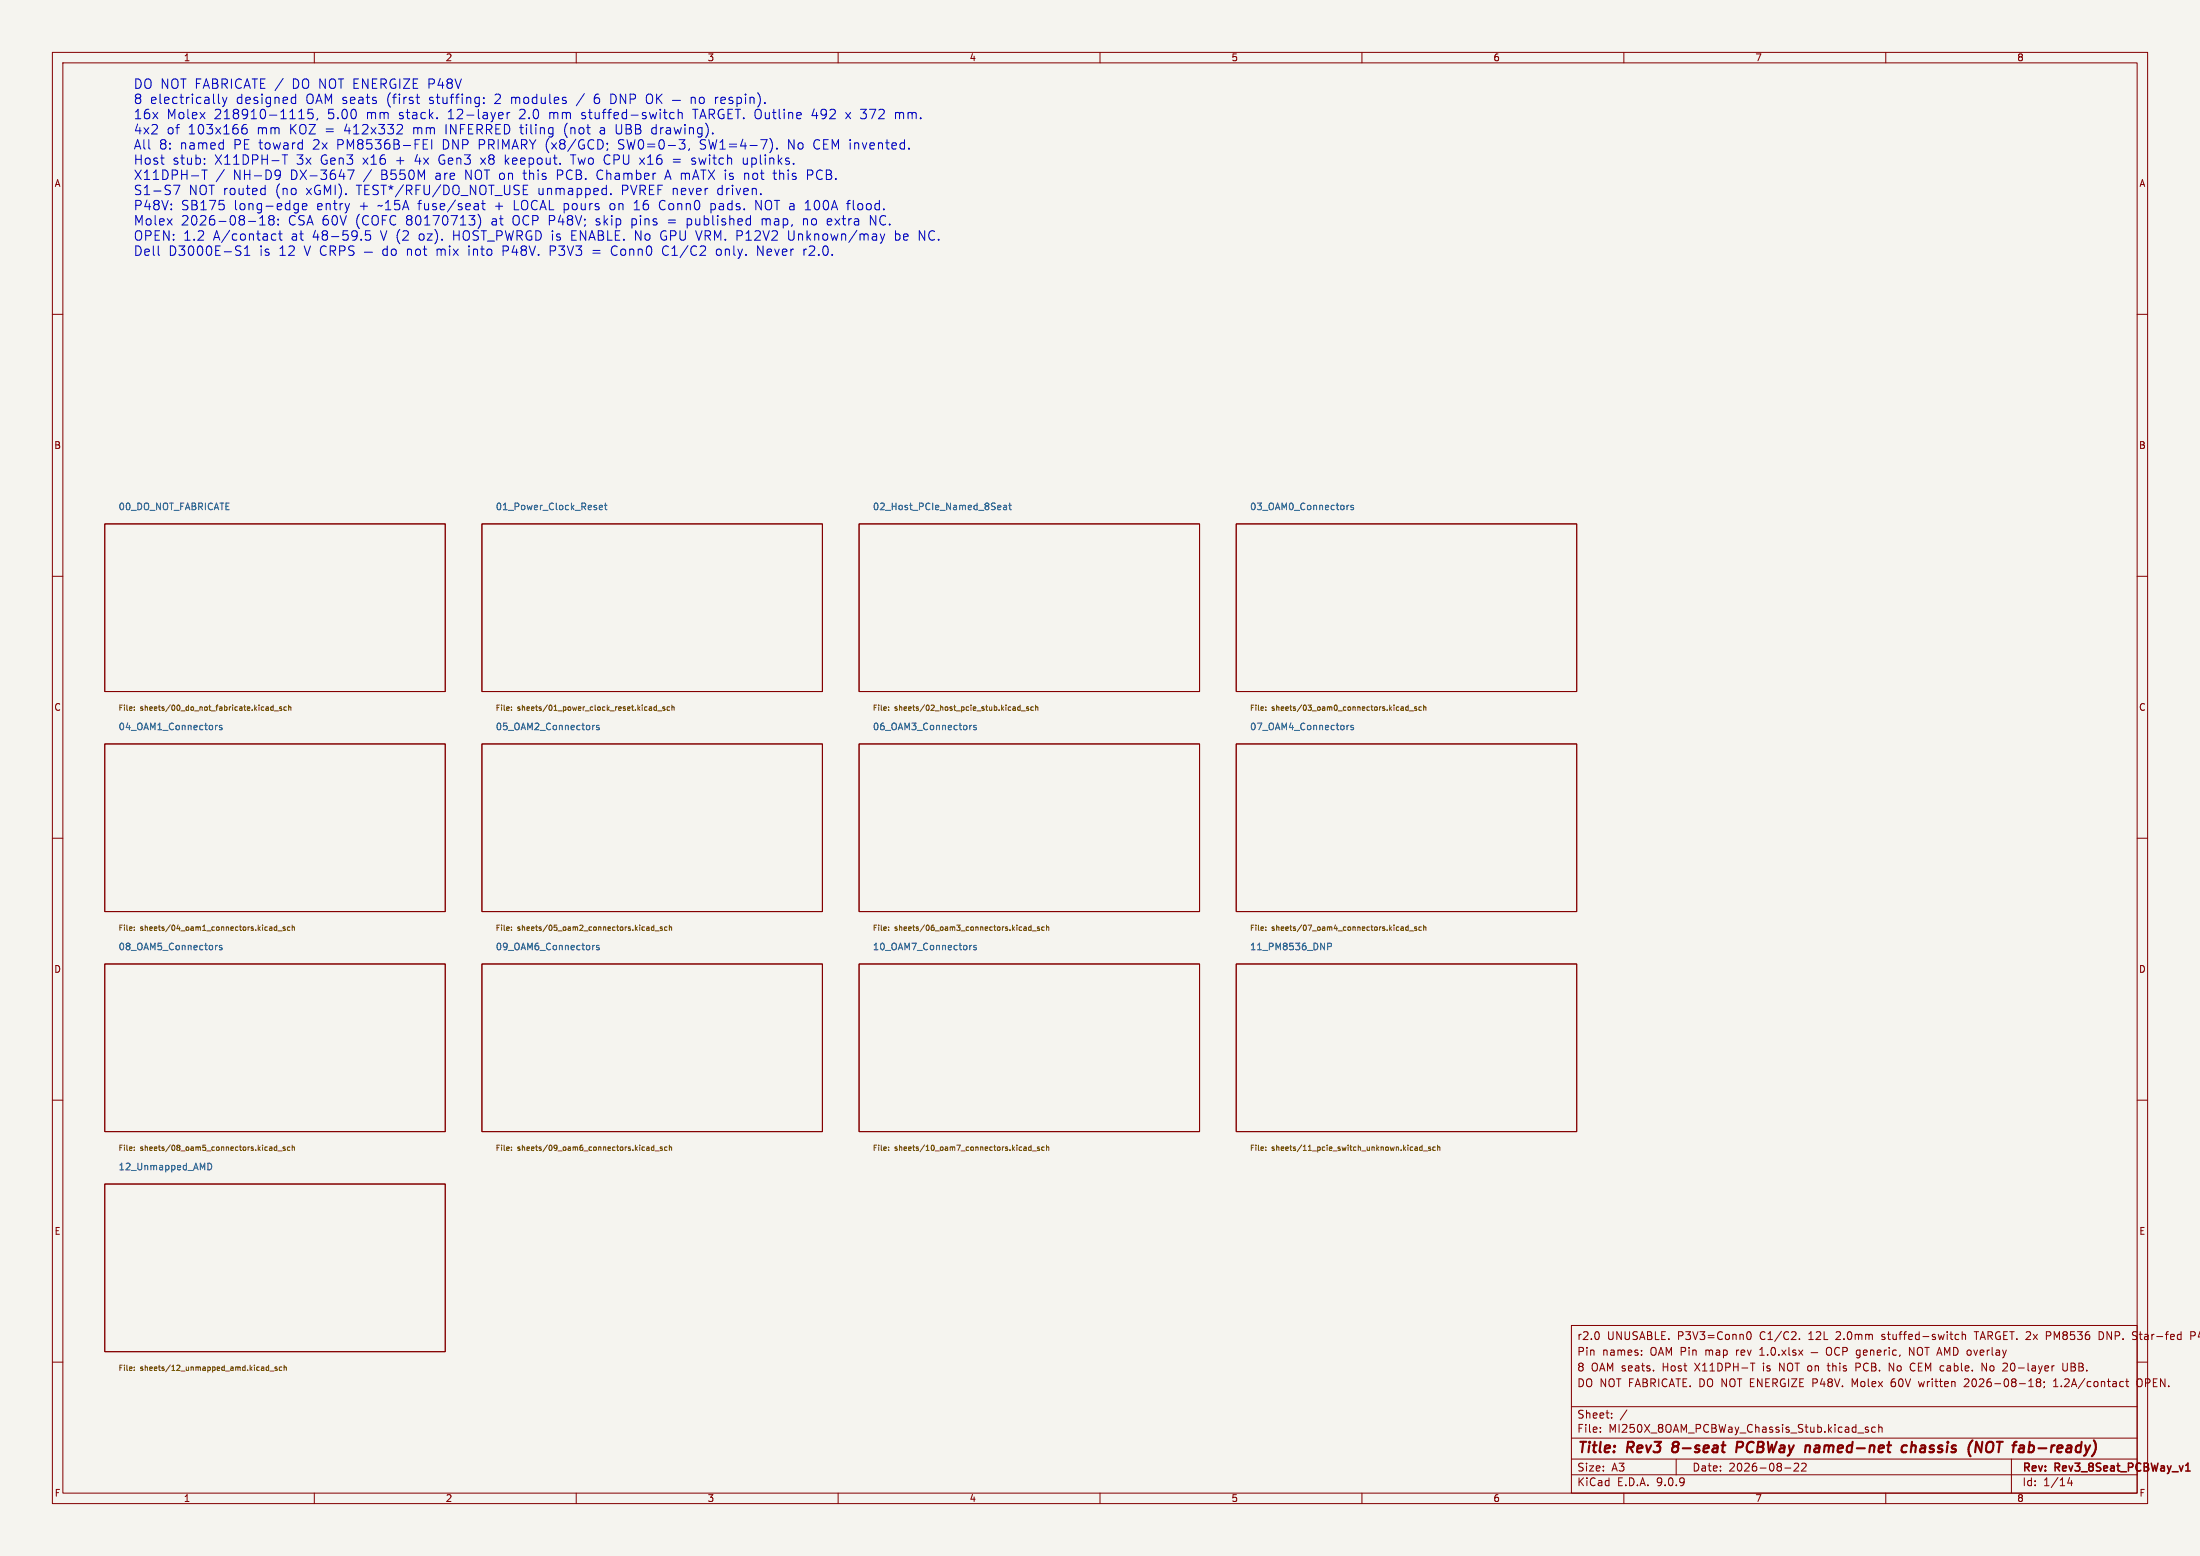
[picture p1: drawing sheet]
<svg xmlns="http://www.w3.org/2000/svg" width="420mm" height="297mm" viewBox="0 0 420 297" stroke-linecap="round" stroke-linejoin="round" font-family="sans-serif">
<path d="M0 0h420v297h-420z" fill="#f5f4ef" stroke="#f5f4ef" stroke-width=".19"/>
<g fill="none" stroke="#840000" stroke-width=".19">
<path d="M10 10h400v277h-400zM12 12h396v273h-396zM60 10v2M110 10v2M160 10v2M210 10v2M260 10v2M310 10v2M360 10v2M10 60h2M408 60h2M10 110h2"/>
<path d="M20 100h65v32h-65zM92 100h65v32h-65zM164 100h65v32h-65zM236 100h65v32h-65zM408 110h2M10 160h2M20 142h65v32h-65zM92 142h65v32h-65zM164 142h65v32h-65zM236 142h65v32h-65zM408 160h2M20 184h65v32h-65z"/>
<path d="M92 184h65v32h-65zM164 184h65v32h-65zM236 184h65v32h-65zM10 210h2M408 210h2M20 226h65v32h-65zM300 253h108v32h-108zM305.2 254.5v.9M313.4 258.5v.2M313.4 257.8v.1M333.6 254.3l.2-.1a.8 .8 0 0 1 .5 .7 .8 .8 0 0 1-.5 .8l-.2-.2-.2-.4zM335.9 258.7h.9"/>
<path d="M336.1 257.5l-.2 .1M343.5 255.5v.2M345.7 258.2h1.3M348.9 257.3a.5 .5 0 0 1 .5-.1 .5 .5 0 0 1 .3 .5v.5a.5 .5 0 0 1-.5 .5 .5 .5 0 0 1-.5-.5v-.5zM351.2 257.3a.6 .6 0 0 0-.8 0 .6 .6 0 0 0-.2 .7 .56 .56 0 0 0 .3 .6 .56 .56 0 0 0 .7-.1M351.8 258l.7-.1 .2-.2-.1-.4-.2-.1h-.6v1.5M355.1 257.8l-.4-.1-.3 .3 .1 .6h.6M355.1 257.7v1.2l-.3 .3-.4-.1M355.7 258.2l.7-.2v-.2l-.5-.1-.2 .2 .1 .7h.6M357.1 257.8l.2-.1 .4 .1v.9M357.1 257.7v1M358.4 258.2l.7-.2-.1-.2-.4-.1-.2 .2v.7h.6"/>
<path d="M359.7 257.7v1M360.2 257.7l-.3 .1-.2 .2M360.7 257.2v.1M360.7 257.7v1M362 257.8l-.4-.1-.3 .3 .1 .6h.6M362.7 258.6l-.1 .3M364.5 258.7v-1.5l.9 1.5M373.9 254.8l-.4-.1-.3 .3 .2 .6h.5M374.6 254.8l.2-.1 .4 .1v.9M374.6 254.2v1.5M376.9 254.2h.8M390.7 255h.5"/>
<path d="M391.2 254.2h-.5v1.5M401.3 254.3l-.6-.1v1.5l.6-.1M407.4 254.2l.5 .1M407.4 254.9l.5 .2M407.9 255.5l-.6 .2M418.2 255l.7-.1 .2-.2-.1-.4-.2-.1h-.6v1.5M10 260h2M300 278.5h108M300 274.5h108M300 268.5h108M305.5 273.2v.2M305.5 272.5v.1"/>
<path d="M307.7 270.5v.2M307.7 269.8v.1M310.6 269.1l-1.3 1.9M315.7 261.5v.2M320 278.5v3M334.2 260.2h.8M343.3 279.4v.5l-.9 .9h1M344.7 279.4v.5l-.8 .9h.9M348.8 260.7h.6M349 260.2v1.3l.2 .2M354.1 264.3l-.5-1.1v1.5M354.3 261h.6"/>
<path d="M354.7 273.5h1.1M354.9 260.2h-.6v1.5M356.7 272.5l-.4-.1-.2 .2 .1 .2 .5 .2v.3h-.6M358 272.5l-.4-.1-.3 .3 .1 .6h.6M358.7 272.5l.2-.1 .3 .1 .1 .9M358.7 271.9v1.5M360.7 260.2l.8 1.5M361.3 263.3a1.01 1.01 0 0 0 0 1.4M361.3 263.8l-.3 .2M364.9 260.3h.6M364.9 261.6h.6M366.2 263.7l.3 1 .3-.7"/>
<path d="M375.6 263.2l-.6 .1M375.8 263.8l-.9 .9h1M379.2 260.2v1.5l-.8-1.5v1.5M384 278.5v6.5M387.3 264.7h.9M389 263.8l-.3-.3 .3-.3 .4 .1 .2 .2-.3 .3M389 263.8l-.3 .3v.3l.3 .3 .4-.1 .2-.2-.1-.4-.2-.2M389 263.8h.3M390.2 263.8v.1M390.3 264.6l-.1 .3M392 264.7h.9M392 263.6l.4-.4v1.5"/>
<path d="M393.8 260.2v1.2l.3 .3 .4-.1 .2-.2v-1.2M405.8 263.7h.6M406 263.2v1.3l.4 .2M408 260h2M408.9 263.4a.5 .5 0 0 0-.6-.2 .5 .5 0 0 0-.4 .5v.5a.5 .5 0 0 0 .4 .5 .5 .5 0 0 0 .6-.2M60 285v2M110 285v2M160 285v2M210 285v2M260 285v2M300 281.5h108M310 285v2"/>
<path d="M340.7 280.2h1.2M360 285v2M395.1 282l-.4 1.1h1M395.4 282.6v1"/>
</g>
<path d="M417.3 280.8h.8" fill="none" stroke="#840000" stroke-width=".3"/>
<path d="M319.4 276.3l-.2 .5 .1 .3M328.6 275.9h.8M332.4 275.2h-.7l-.3 2M332.5 276.2l-1 .1M364.1 276a.66 .66 0 0 0-1 .3l-.1 .5 .2 .3h.7M365 275.2l-.2 2M365.7 276a.57 .57 0 0 0-.8 .1M377.3 275.2l.9 2 .2-2M387.6 275.9l.6 .1 .1 .3-.1 .5-.4 .4" fill="none" stroke="#840000" stroke-width=".4"/>
<g fill="none" stroke="#725600" stroke-width=".19">
<path d="M25.6 135.5v.1M25.6 135v.1M52.2 134.6v1M52.2 135l-.3-.1-.2 .2 .1 .4h.4M52.4 135.7h.8M53.7 135l-.2-.1-.1 .2v.1l.3 .1v.2h-.3M54.7 135l-.3-.1-.2 .2 .1 .4h.4M55.1 135h.4v.6M55.1 134.6v1M97.6 135.5v.1M97.6 135v.1M125.3 135l-.3-.1-.2 .2 .1 .4h.4"/>
<path d="M125.3 134.6v1M125.6 135.7h.7M126.9 135l-.2-.1-.2 .2 .1 .1 .3 .1v.2h-.4M127.8 135l-.3-.1-.2 .2 .1 .4h.4M128.3 135h.4v.6M128.3 134.6v1M169.6 135.5v.1M169.6 135v.1M194.3 135.5h.4M194.7 135h-.4M194.7 134.6v1M195 135.7h.8"/>
<path d="M196.3 135l-.2-.1-.1 .2v.1l.3 .1v.2h-.3M197.3 135l-.3-.1-.2 .2 .1 .4h.4M197.7 135h.4v.6M197.7 134.6v1M241.6 135.5v.1M241.6 135v.1M268.8 135l-.3-.1-.2 .2 .1 .4h.4M268.8 134.6v1M269.1 135.7h.7M270.4 135l-.2-.1-.2 .2 .1 .1 .3 .1v.2h-.4M271.3 135l-.2-.1-.2 .2 .1 .4h.3M271.8 135h.4v.6"/>
<path d="M271.8 134.6v1M25.6 177v.1M25.6 177.5v.1M52.8 176.6v1M52.8 177l-.3-.1-.2 .2 .1 .4h.4M53.1 177.7h.7M54.4 177l-.2-.1-.2 .2 .1 .1 .3 .1v.2h-.4M55.3 177l-.2-.1-.2 .2 .1 .4h.3M55.8 177h.4v.6M55.8 176.6v1M97.6 177v.1M97.6 177.5v.1"/>
<path d="M124.8 176.6v1M124.8 177l-.3-.1-.2 .2 .1 .4h.4M125.1 177.7h.7M126.4 177l-.2-.1-.2 .2 .1 .1 .3 .1v.2h-.4M127.3 177l-.2-.1-.2 .2 .1 .4h.3M127.8 177h.4v.6M127.8 176.6v1M169.6 177v.1M169.6 177.5v.1M196.8 177l-.3-.1-.2 .2 .1 .4h.4M196.8 176.6v1M197.1 177.7h.7"/>
<path d="M198.4 177l-.2-.1-.2 .2 .1 .1 .3 .1v.2h-.4M199.3 177l-.2-.1-.2 .2 .1 .4h.3M199.8 177h.4v.6M199.8 176.6v1M241.6 177v.1M241.6 177.5v.1M268.8 177l-.3-.1-.2 .2 .1 .4h.4M268.8 176.6v1M269.1 177.7h.7M270.4 177l-.2-.1-.2 .2 .1 .1 .3 .1v.2h-.4M271.3 177l-.2-.1-.2 .2 .1 .4h.3M271.8 177h.4v.6"/>
<path d="M271.8 176.6v1M25.6 219v.1M25.6 219.5v.1M52.8 218.6v1M52.8 219l-.3-.1-.2 .2 .1 .4h.4M53.1 219.7h.7M54.4 219l-.2-.1-.2 .2 .1 .1 .3 .1v.2h-.4M55.3 219l-.2-.1-.2 .2 .1 .4h.3M55.8 218.6v1M55.8 219h.4v.6M97.6 219v.1M97.6 219.5v.1"/>
<path d="M124.8 218.6v1M124.8 219l-.3-.1-.2 .2 .1 .4h.4M125.1 219.7h.7M126.4 219l-.2-.1-.2 .2 .1 .1 .3 .1v.2h-.4M127.3 219l-.2-.1-.2 .2 .1 .4h.3M127.8 218.6v1M127.8 219h.4v.6M169.6 219v.1M169.6 219.5v.1M196.8 219l-.3-.1-.2 .2 .1 .4h.4M196.8 218.6v1M197.1 219.7h.7"/>
<path d="M198.4 219l-.2-.1-.2 .2 .1 .1 .3 .1v.2h-.4M199.3 219l-.2-.1-.2 .2 .1 .4h.3M199.8 219h.4v.6M199.8 218.6v1M241.6 219v.1M241.6 219.5v.1M271.5 219l-.3-.1-.2 .2 .1 .4h.4M271.5 218.6v1M271.7 219.7h.8M273.1 219l-.3-.1-.1 .2v.1l.4 .1v.2h-.4M274 219l-.3-.1-.2 .2 .1 .4h.4M274.4 219h.4l.1 .6"/>
<path d="M274.4 218.6v1M25.6 261v.1M25.6 261.5v.1M51 260.9l.3 .1M51.3 260.6v1M51.3 261.5l-.3 .1M51.5 261.7h.8M52.9 261l-.3-.1-.1 .2v.1l.4 .1v.2h-.4M53.8 261l-.3-.1-.2 .2 .1 .4h.4M54.2 261h.4l.1 .6M54.2 260.6v1"/>
</g>
<g fill="none" stroke="#006464" stroke-width=".19">
<path d="M114.4 96.9l.6-.1v-.3l-.4-.1-.2 .2 .1 .6h.5M115.4 96.4h.5M115.6 96v1.1l.3 .2M190.9 96.4l.2 .4-.6 .1M191 97.2l-.1 .1M191.6 96.5h.5l.1 .8M192.2 96.8h-.5l-.1 .2 .1 .3 .5-.1M192.6 96.4h.5M192.8 96v1.1l.3 .2M257.1 96.4v.9M257.5 96.4l-.4 .3M258.4 96.5l-.3-.1-.2 .2v.2l.5 .1v.3h-.5"/>
<path d="M41.1 138.4v.9M41.5 138.4l-.4 .3M42.4 138.5l-.3-.1-.2 .2v.2l.5 .1v.3h-.5M113.1 138.4v.9M113.5 138.4l-.4 .3M114.4 138.5l-.3-.1-.2 .2v.2l.5 .1v.3h-.5M185.1 138.4v.9M185.5 138.4l-.4 .3M186.4 138.5l-.3-.1-.2 .2v.2l.5 .1v.3h-.5M257.1 138.4v.9M257.5 138.4l-.4 .3M258.4 138.5l-.3-.1-.2 .2v.2l.5 .1v.3h-.5"/>
<path d="M41.1 180.4v.9M41.5 180.4l-.4 .3M42.4 180.5l-.3-.1-.2 .2v.2l.5 .1v.3h-.5M113.1 180.4v.9M113.5 180.4l-.4 .3M114.4 180.5l-.3-.1-.2 .2v.2l.5 .1v.3h-.5M185.1 180.4v.9M185.5 180.4l-.4 .3M186.4 180.5l-.3-.1-.2 .2v.2l.5 .1v.3h-.5M253.5 180.7l.6-.1 .1-.2-.1-.3-.6-.1v1.3M39.7 222a.64 .64 0 0 1 .7 .7 .64 .64 0 0 1-.7 .6z"/>
</g>
<g fill="none" stroke="#0000c2" stroke-width=".19">
<path d="M41.7 18v1.5l.3 .3M42.5 18.6l.4 1.2M42.9 19.8l-.2 .4-.2 .2M43.3 18.6l-.4 1.2M55.9 18.6l.5 .1M56.4 18v1.8M56.4 19.7l-.5 .1M79.4 18.6h.7M79.7 18v1.5l.1 .2 .3 .1M92.4 19.6v.2M92.4 18.7v.1M116.6 18a.91 .91 0 0 1 1.1 .9 .91 .91 0 0 1-1.1 .9z"/>
<path d="M119.4 18v1.8l-1-1.8v1.8M120.3 18.9l.9-.1 .1-.2-.1-.5-.2-.1h-.7v1.8M123.5 18.2a.6 .6 0 0 1 .7-.2 .6 .6 0 0 1 .4 .6v.6a.6 .6 0 0 1-.6 .6 .6 .6 0 0 1-.6-.6zM125.4 18v1.8M125.6 18.7l.8 1.1M126.4 18l-1 1M128.4 19.2h1.5M132 18.7l.2-.1 .4 .1 .1 1.1M132 18.6v1.2M133.7 18.7l.4-.1 .3 .3v.5l-.3 .4-.4-.1-.2-.3v-.5zM136.6 18.6v1.2M136.9 18.6l-.3 .3"/>
<path d="M34.3 35.4l-.7 1.8M38.5 32.5h1.1M39 31.2v.2M39 30.2v.2M39 32.5v1.8M42.7 39.1v.8M42.8 32.4l-1.5 2.3M46.2 24.6l.6-.2 .4 .4v.4l-.2 .3-.5 .1-.3-.2M50.1 36h.5M50.6 35.4v1.8M50.6 37.1l-.5 .1M53.4 32.5v.1a1.19 1.19 0 0 1-.4 1.7h-.3"/>
<path d="M53.5 33.2l-.3 .4h-.4M54.4 29.6v1.8M56.8 38.9h.2M57 38.9v1.4l-.4 .4M57 40l-.6 .1M57 22.7h1.1M57 21.4l.6-.5v1.8M58 38.9l-.3 .2v.7l.3 .3 .5-.1M58.3 38.9h.2l.1 .4-.9 .2M58.8 20.9v.8l.2-.2 .6 .1 .2 .3v.4l-.4 .4h-.4l-.2-.2M60.6 22.6l-.1 .3M67.6 32.5l-.8 1.8"/>
<path d="M76.8 23.9v.6l-1.1 1.1h1.1M80.8 27.5h.6M80.8 28.5h.8M82.4 26.7v1.8M83.4 22.5v.2M90.7 38.9h.4l.2 .2v1M91.3 40l-.6 .1M91.3 39.3l-.6 .1M91.9 38.9h.7M92.2 38.3v1.5l.1 .2 .3 .1M95.4 21.5h.6v.4l-.8 .2M96 22.6l-.6 .1"/>
<path d="M96.8 21.5v1.2M97.3 21.5h-.3l-.2 .3M99.9 35.4v1.8h.9M99.9 36.2h.6M115.9 27.3v.2M116 28.4l-.2 .3M116.6 37v.2M121.2 38.7l-.1 .1M124.5 24.5v.9M127.5 32.5l-.6 1.8M128.5 30.4h1.4M128.5 30.9h1.4"/>
<path d="M128.7 21.5h-.5l-.4 .3v.5l.2 .3h.7M129.5 21.6l.2-.1h.5v1.2M129.5 20.9v1.8M130.4 27.3l.4 .4v.4l-.4 .4M131.6 28.4l-.2 .3M132 31.3l.6 .1M132.3 30.2l-.3 .2 .3 .4M135.7 38.9v1.8M135.7 40l.2 .1M135.9 38.9h-.2M141.9 30.2v.9l.1 .2 .4 .1M142.2 33.1v1.2"/>
<path d="M142.4 33.1l-.2 .1M147 26.4a2.09 2.09 0 0 1 0 2.7M147.8 32.5v1.5l.3 .3M148.3 28.3v.2M154.2 33.4h.6M154.8 32.5h-.6v1.8M155.4 27.1v.9M161.4 21.5l1 1.2M161.6 38.9h.7M162.3 38.3h-.3l-.1 .2v1.6M162.4 21.5l-1 1.2M171 21.5v1.2"/>
<path d="M171.2 21.5l-.2 .1M30.3 48.7h.2M45.3 47.8l.5 .2 .2 .4-.4 .3h-.4M46.7 47.5l.5-.6v1.8M46.7 48.7h1M47.4 42.3h1.4M49.6 42.9h1M50.1 41.1v1.8M51.5 41.8l.1 .1M51.6 41.9l-.3 .4 .1 .5 .2 .1h.6l.1-.3-.1-.5-.2-.2M51.6 41.9h.4M51.9 45.7l.3 .1h.5"/>
<path d="M52.2 41.8l-.2 .1M52.7 44.7l-.5-.1-.3 .2M53.1 42.8v.1M53.1 41.8v.2M53.2 44.6h.7M53.4 44v1.6l.1 .2h.4M58.1 46.9l.6 1.8 .6-1.8M61.5 47a.89 .89 0 0 0-.4 1.1 .89 .89 0 0 0 1.1 .6l.1-.1M63 46.9v1.8M63.5 47.9l.6 .8M64 47.1l.1 .4-.2 .3-.9 .1M64.8 46.9v1.8"/>
<path d="M65.8 47.1l.1 .4-.2 .3-.9 .1M66.6 47.1v.5l.8 .4 .2 .4-.4 .3h-.6M69 45.7v.1M69.6 48.1h1.5M69.8 44l-.1 .9 .3-.2 .6 .1 .2 .3v.4l-.4 .3h-.4l-.3-.1M73.4 47.5l-.3 .4v.5l.3 .3h.5M73.8 47.5l.1 .1M73.9 46.9v1.8M75 47.5l-.3 .4v.5l.3 .3h.5l.1-.3v-.5l-.3-.4M90.3 41.8l.3 .4v.4l-.3 .3M90.6 41.1l-.6 .7M91.2 40.9a2.09 2.09 0 0 1 .1 2.6"/>
<path d="M116.9 47.2l-.2 .5 .2 .8M121.1 40.1h1M126.8 47l-.3 .7 .1 .6 .2 .4M137.1 47.5l-.3 .4v.5l.3 .3M144.3 40.1v-1.8l1 1.8M144.6 48.7v-1.8l1.1 1.8M145.5 41.7v1.2M145.6 41.8l-.1 .1M150.6 44v1.5l.3 .3M153.4 41.7v1.2M153.5 47.5v1.2M153.6 41.7l-.2 .2"/>
<path d="M153.6 47.6l-.1 .3M158.2 41.7l-.3 .3v.7l.3 .2M158.8 42.2l-.9 .1M166.2 42.9v-1.8l1 1.8M168 44.6l.5 1.2M168.5 45.8l-.3 .6M168.9 44.6l-.4 1.2M171 44v1.8M171 45.8h.5M171.5 44.6l-.5 .1M175.5 44l1 1.8"/>
</g>
<g font-size="2.8" fill="#840000">
<text x="301" y="277.9">Title:</text>
<text x="310.6" y="277.9">Rev3</text>
<text x="320.1" y="277.9">8-seat</text>
<text x="333.1" y="277.9">PCBWay</text>
<text x="347" y="277.9">named-net</text>
<text x="366.3" y="277.9">chassis</text>
<text x="379.8" y="277.9">(NOT</text>
<text x="389.2" y="277.9">fab-ready)</text>
</g>
<g font-size="2.5" fill="#0000c2">
<text x="25.4" y="17.2">DO NOT FABRICATE /</text>
<text x="55.9" y="17.2">DO NOT ENERGIZE P48V</text>
<text x="25.4" y="20.1">8</text>
<text x="25.4" y="23">16x</text>
<text x="28.6" y="20.1">electrically</text>
<text x="31.8" y="23">Molex</text>
<text x="40.9" y="23">218910-1115,</text>
<text x="45.1" y="20.1">designed</text>
<text x="58.4" y="20.1">OAM seats</text>
<text x="62.5" y="23">5.00</text>
<text x="70" y="23">mm</text>
<text x="74" y="20.1">(first</text>
<text x="76.3" y="23">stack.</text>
<text x="82.1" y="20.1">stuffing:</text>
<text x="85.7" y="23">12-layer</text>
<text x="94.7" y="20.1">2</text>
<text x="97.9" y="20.1">modules</text>
<text x="99.5" y="23">2.0</text>
<text x="105.2" y="23">mm</text>
<text x="110.6" y="20.1">/</text>
<text x="111.5" y="23">stuffed-switch</text>
<text x="114" y="20.1">6</text>
<text x="132.9" y="23">TARGET. Outline</text>
<text x="137.5" y="20.1">respin).</text>
<text x="155.7" y="23">492</text>
<text x="162.3" y="23">x 372</text>
<text x="171.9" y="23">mm.</text>
<text x="25.4" y="25.9">4x2</text>
<text x="25.4" y="28.8">All</text>
<text x="30.3" y="28.8">8:</text>
<text x="31.8" y="25.9">of</text>
<text x="34.3" y="28.8">named</text>
<text x="35.9" y="25.9">103x166</text>
<text x="44.6" y="28.8">PE toward</text>
<text x="49.1" y="25.9">mm</text>
<text x="55.4" y="25.9">KOZ =</text>
<text x="59.9" y="28.8">2x</text>
<text x="64.6" y="28.8">PM8536B-FEI</text>
<text x="65.9" y="25.9">412x332</text>
<text x="79.1" y="25.9">mm</text>
<text x="84.8" y="28.8">DNP PRIMARY (x8/GCD;</text>
<text x="85.4" y="25.9">INFERRED tiling</text>
<text x="108.2" y="25.9">(not</text>
<text x="115.2" y="25.9">a UBB</text>
<text x="118.6" y="28.8">SW0=0-3,</text>
<text x="125.2" y="25.9">drawing).</text>
<text x="134.3" y="28.8">SW1=4-7).</text>
<text x="151.2" y="28.8">No</text>
<text x="156.2" y="28.8">CEM invented.</text>
<text x="25.4" y="31.7">Host</text>
<text x="25.4" y="34.6">X11DPH-T</text>
<text x="32.9" y="31.7">stub:</text>
<text x="40.9" y="31.7">X11DPH-T</text>
<text x="44.5" y="34.6">NH-D9</text>
<text x="55.4" y="34.6">DX-3647</text>
<text x="56.6" y="31.7">3x</text>
<text x="61.3" y="31.7">Gen3</text>
<text x="69.4" y="31.7">x16</text>
<text x="69.5" y="34.6">/</text>
<text x="72.9" y="34.6">B550M</text>
<text x="75.8" y="31.7">+</text>
<text x="79.5" y="31.7">4x</text>
<text x="83.3" y="34.6">are</text>
<text x="84.1" y="31.7">Gen3</text>
<text x="89.1" y="34.6">NOT on</text>
<text x="92.3" y="31.7">x8</text>
<text x="96.9" y="31.7">keepout.</text>
<text x="100.4" y="34.6">this</text>
<text x="106.9" y="34.6">PCB.</text>
<text x="109.7" y="31.7">Two CPU x16</text>
<text x="114.6" y="34.6">Chamber</text>
<text x="127.8" y="34.6">A mATX is</text>
<text x="133.1" y="31.7">switch</text>
<text x="142.9" y="31.7">uplinks.</text>
<text x="143.1" y="34.6">not</text>
<text x="148.8" y="34.6">this</text>
<text x="155.3" y="34.6">PCB.</text>
<text x="25.4" y="37.5">S1-S7</text>
<text x="25.4" y="40.4">P48V:</text>
<text x="34.5" y="40.4">SB175</text>
<text x="36" y="37.5">NOT routed</text>
<text x="44.6" y="40.4">long-edge</text>
<text x="52.6" y="37.5">(no</text>
<text x="58.5" y="37.5">xGMI).</text>
<text x="60.5" y="40.4">entry</text>
<text x="68.2" y="37.5">TEST*/RFU/DO_NOT_USE</text>
<text x="68.6" y="40.4">+</text>
<text x="72.3" y="40.4">~15A</text>
<text x="80.1" y="40.4">fuse/seat</text>
<text x="94.7" y="40.4">+</text>
<text x="98.4" y="40.4">LOCAL pours</text>
<text x="103" y="37.5">unmapped.</text>
<text x="117" y="40.4">on</text>
<text x="119" y="37.5">PVREF never</text>
<text x="121.7" y="40.4">16</text>
<text x="126.6" y="40.4">Conn0</text>
<text x="136.5" y="40.4">pads.</text>
<text x="137.4" y="37.5">driven.</text>
<text x="145.1" y="40.4">NOT a 100A</text>
<text x="163" y="40.4">flood.</text>
<text x="25.4" y="43.3">Molex</text>
<text x="25.4" y="46.2">OPEN: 1.2</text>
<text x="34.5" y="43.3">2026-08-18:</text>
<text x="40.7" y="46.2">A/contact</text>
<text x="55" y="43.3">CSA 60V</text>
<text x="55.6" y="46.2">at</text>
<text x="59.7" y="46.2">48-59.5</text>
<text x="68" y="43.3">(COFC</text>
<text x="72.9" y="46.2">V (2</text>
<text x="77.7" y="43.3">80170713)</text>
<text x="80.3" y="46.2">oz).</text>
<text x="86.9" y="46.2">HOST_PWRGD is</text>
<text x="94" y="43.3">at</text>
<text x="98.2" y="43.3">OCP P48V;</text>
<text x="109.6" y="46.2">ENABLE. No</text>
<text x="114.2" y="43.3">skip</text>
<text x="121.1" y="43.3">pins</text>
<text x="126.9" y="46.2">GPU VRM. P12V2</text>
<text x="128.1" y="43.3">=</text>
<text x="131.8" y="43.3">published</text>
<text x="146.2" y="43.3">map,</text>
<text x="151.5" y="46.2">Unknown/may</text>
<text x="154.2" y="43.3">no</text>
<text x="158.9" y="43.3">extra</text>
<text x="167.2" y="43.3">NC.</text>
<text x="172" y="46.2">be</text>
<text x="176.6" y="46.2">NC.</text>
<text x="25.4" y="49.1">Dell</text>
<text x="32.1" y="49.1">D3000E-S1</text>
<text x="49.5" y="49.1">is</text>
<text x="53.3" y="49.1">12</text>
<text x="78" y="49.1">not</text>
<text x="83.8" y="49.1">mix</text>
<text x="90" y="49.1">into</text>
<text x="96.6" y="49.1">P48V.</text>
<text x="105.7" y="49.1">P3V3</text>
<text x="113.9" y="49.1">=</text>
<text x="117.6" y="49.1">Conn0</text>
<text x="127.5" y="49.1">C1/C2</text>
<text x="137.9" y="49.1">only.</text>
<text x="145.8" y="49.1">Never</text>
<text x="154.7" y="49.1">r2.0.</text>
</g>
<g font-size="2.1" fill="#840000">
<text x="301" y="256">r2.0</text>
<text x="306.8" y="256">UNUSABLE.</text>
<text x="320.3" y="256">P3V3=Conn0</text>
<text x="336.1" y="256">C1/C2.</text>
<text x="345.5" y="256">12L</text>
<text x="350.9" y="256">2.0mm</text>
<text x="359.8" y="256">stuffed-switch</text>
<text x="377.7" y="256">TARGET. 2x</text>
<text x="391.6" y="256">PM8536</text>
<text x="401.8" y="256">DNP.</text>
<text x="408.4" y="256">Star-fed</text>
<text x="419.7" y="256">P</text>
<text x="301" y="262">8</text>
<text x="301" y="259">Pin</text>
<text x="303.7" y="262">OAM seats.</text>
<text x="305.9" y="259">names:</text>
<text x="315.1" y="259">OAM Pin</text>
<text x="317.5" y="262">Host</text>
<text x="323.8" y="262">X11DPH-T</text>
<text x="325.8" y="259">map</text>
<text x="331.8" y="259">rev</text>
<text x="336.5" y="259">1.0.xlsx</text>
<text x="337" y="262">is</text>
<text x="340.2" y="262">NOT on</text>
<text x="349.8" y="262">this</text>
<text x="355.3" y="262">PCB.</text>
<text x="361.8" y="262">No</text>
<text x="365.6" y="259">NOT AMD overlay</text>
<text x="366" y="262">CEM cable.</text>
<text x="380" y="262">No</text>
<text x="384.2" y="262">20-layer</text>
<text x="395.7" y="262">UBB.</text>
<text x="301" y="265">DO NOT FABRICATE. DO NOT ENERGIZE P48V.</text>
<text x="354.2" y="265">Molex</text>
<text x="361.9" y="265">60V</text>
<text x="367.3" y="265">written</text>
<text x="376.2" y="265">2026-08-18;</text>
<text x="393.4" y="265">1.2A/contact</text>
<text x="409.4" y="265">OPEN.</text>
<text x="301" y="273.7">File:</text>
<text x="301" y="271">Sheet:</text>
<text x="307.1" y="273.7">MI250X_8OAM_PCBWay_Chassis_Stub.kicad_sch</text>
<text x="301" y="281.1">Size:</text>
<text x="307.6" y="281.1">A3</text>
<text x="323" y="281.1">Date:</text>
<text x="330" y="281.1">2026-08-22</text>
<text x="386" y="281.3">Rev:</text>
<text x="392.4" y="281.3">Rev3_8Seat_PCBWay_v1</text>
<text x="301" y="283.9">KiCad</text>
<text x="308.7" y="283.9">E.D.A.</text>
<text x="316.3" y="283.9">9.0.9</text>
<text x="386" y="283.9">Id:</text>
<text x="390.1" y="283.9">1/14</text>
</g>
<g font-size="1.8" fill="#840000">
<text x="35" y="11.9">1</text>
<text x="85" y="11.9">2</text>
<text x="135" y="11.9">3</text>
<text x="185" y="11.9">4</text>
<text x="235" y="11.9">5</text>
<text x="285" y="11.9">6</text>
<text x="335" y="11.9">7</text>
<text x="385" y="11.9">8</text>
<text x="10.3" y="35.9">A</text>
<text x="408.3" y="35.9">A</text>
<text x="10.3" y="85.9">B</text>
<text x="408.2" y="85.9">B</text>
<text x="10.3" y="135.9">C</text>
<text x="408.2" y="135.9">C</text>
<text x="10.3" y="185.9">D</text>
<text x="408.2" y="185.9">D</text>
<text x="10.3" y="235.9">E</text>
<text x="408.3" y="235.9">E</text>
<text x="10.3" y="285.9">F</text>
<text x="35" y="286.9">1</text>
<text x="85" y="286.9">2</text>
<text x="135" y="286.9">3</text>
<text x="185" y="286.9">4</text>
<text x="235" y="286.9">5</text>
<text x="285" y="286.9">6</text>
<text x="335" y="286.9">7</text>
<text x="385" y="286.9">8</text>
<text x="408.3" y="285.9">F</text>
</g>
<g font-size="1.8" fill="#006464">
<text x="22.5" y="97.5">00_DO_NOT_FABRICATE</text>
<text x="94.5" y="97.5">01_Power_Clock_Reset</text>
<text x="166.5" y="97.5">02_Host_PCIe_Named_8Seat</text>
<text x="238.5" y="97.5">03_OAM0_Connectors</text>
<text x="22.5" y="139.5">04_OAM1_Connectors</text>
<text x="94.5" y="139.5">05_OAM2_Connectors</text>
<text x="166.5" y="139.5">06_OAM3_Connectors</text>
<text x="238.5" y="139.5">07_OAM4_Connectors</text>
<text x="22.5" y="181.5">08_OAM5_Connectors</text>
<text x="94.5" y="181.5">09_OAM6_Connectors</text>
<text x="166.5" y="181.5">10_OAM7_Connectors</text>
<text x="238.5" y="181.5">11_PM8536_DNP</text>
<text x="22.5" y="223.5">12_Unmapped_AMD</text>
</g>
<g font-size="1.4" fill="#725600">
<text x="22.5" y="136">File:</text>
<text x="26.8" y="136">sheets/00_do_not_fabricate.kicad_sch</text>
<text x="94.5" y="136">File:</text>
<text x="98.8" y="136">sheets/01_power_clock_reset.kicad_sch</text>
<text x="166.5" y="136">File:</text>
<text x="170.8" y="136">sheets/02_host_pcie_stub.kicad_sch</text>
<text x="238.5" y="136">File:</text>
<text x="242.8" y="136">sheets/03_oam0_connectors.kicad_sch</text>
<text x="22.5" y="178">File:</text>
<text x="26.8" y="178">sheets/04_oam1_connectors.kicad_sch</text>
<text x="94.5" y="178">File:</text>
<text x="98.8" y="178">sheets/05_oam2_connectors.kicad_sch</text>
<text x="166.5" y="178">File:</text>
<text x="170.8" y="178">sheets/06_oam3_connectors.kicad_sch</text>
<text x="238.5" y="178">File:</text>
<text x="242.8" y="178">sheets/07_oam4_connectors.kicad_sch</text>
<text x="22.5" y="220">File:</text>
<text x="26.8" y="220">sheets/08_oam5_connectors.kicad_sch</text>
<text x="94.5" y="220">File:</text>
<text x="98.8" y="220">sheets/09_oam6_connectors.kicad_sch</text>
<text x="166.5" y="220">File:</text>
<text x="170.8" y="220">sheets/10_oam7_connectors.kicad_sch</text>
<text x="238.5" y="220">File:</text>
<text x="242.8" y="220">sheets/11_pcie_switch_unknown.kicad_sch</text>
<text x="22.5" y="262">File:</text>
<text x="26.8" y="262">sheets/12_unmapped_amd.kicad_sch</text>
</g>
</svg>
